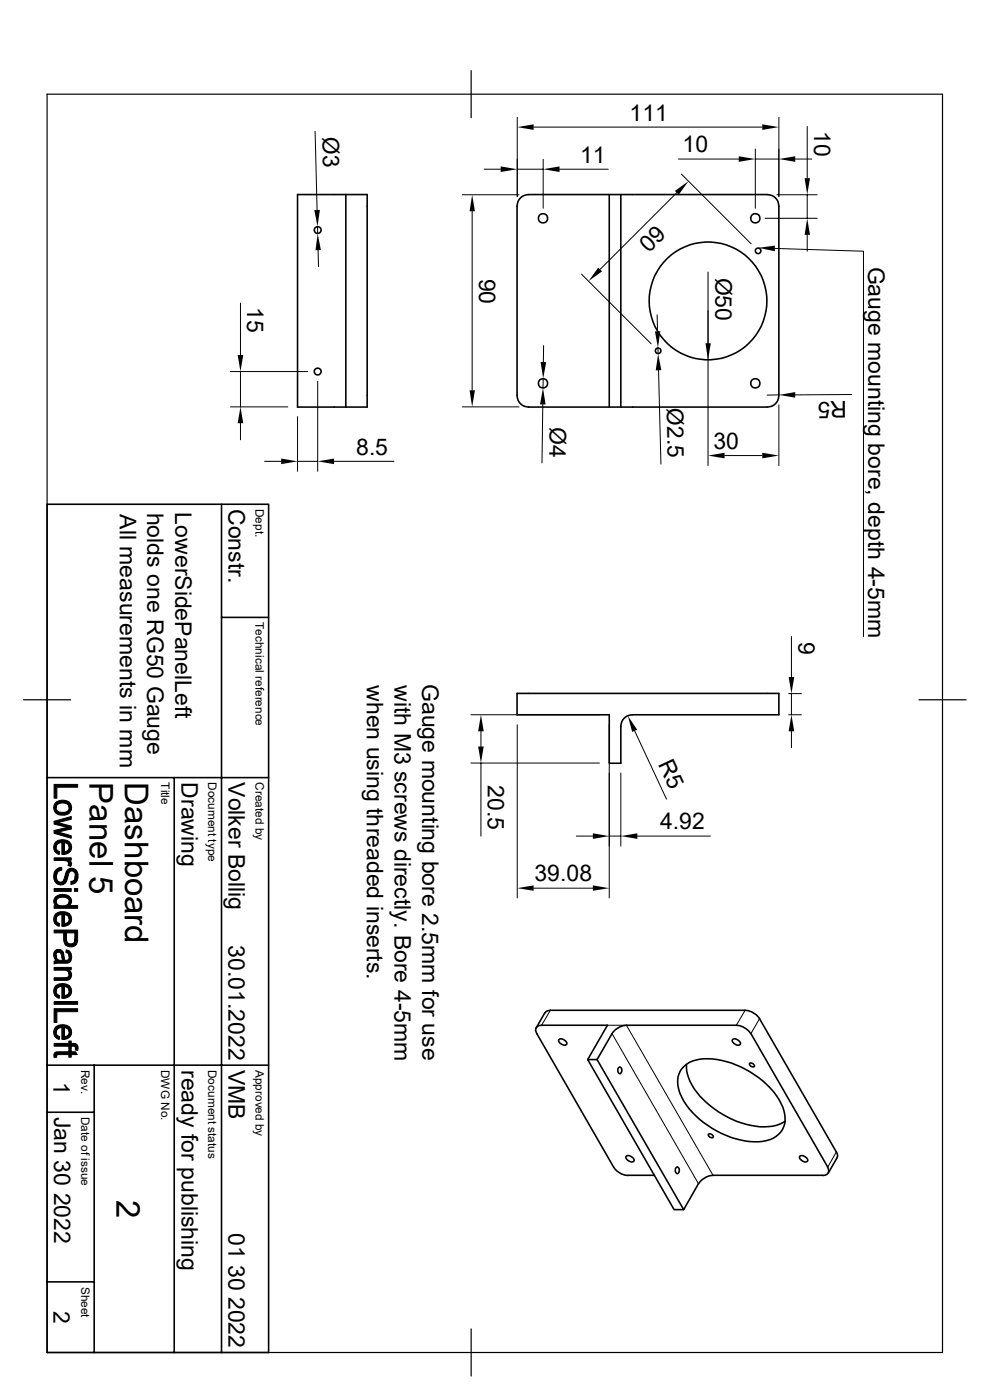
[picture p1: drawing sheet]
<svg xmlns="http://www.w3.org/2000/svg" width="210mm" height="297mm" viewBox="0 0 210 297" stroke-linecap="round" stroke-linejoin="round" font-family="sans-serif">
<g fill="none" stroke="#000" stroke-width=".34">
<path d="M73.4 41.3v45.1M73.4 41.3h-10.3v45.1h10.3M73.4 41.3h4.5v45.1h-4.5M129.2 41.3h2.5v45.1h-2.5zM129.2 41.3h-17a2.46 2.46 0 0 0-2.5 2.5v40.1a2.46 2.46 0 0 0 2.5 2.5h17M131.7 41.3h31a2.46 2.46 0 0 1 2.5 2.5v40.1a2.46 2.46 0 0 1-2.5 2.5h-31M10 107h47v179.9h-47zM47 107v179.9M47 131h10M109.7 147.1h55.5v4.5h-31a2.46 2.46 0 0 0-2.5 2.5v7.8h-2.5v-10.3h-19.5zM10 165h47M37 165v121.9"/>
<path d="M115.6 214.9l-1.9 3.2M115.6 214.9l.4-.4 .8-.2h41.3a4.1 4.1 0 0 1 3 1.8l16.4 28.5 .2 .5-.2 .5M159.3 219.3a4.1 4.1 0 0 0-3.1-1.8h-23.3a4.1 4.1 0 0 0-3.1 1.8l-3.1 5.5M159.3 219.3l16.3 28.3M10 236h10M10 226h47M20 226v60.9M118.7 220.5a1.23 1.23 0 0 1 1.5 1 1.15 1.15 0 0 1-1.7-.9zM124.7 224.8h2l18.3 31.8h-2zM124.7 224.8l4.2-7.3h-14a1.09 1.09 0 0 0-1.1 .5 1.09 1.09 0 0 0 .1 1.3l16.3 28.3a4.1 4.1 0 0 0 3 1.8l5.6-.1M131.2 226.5l.2-.1a.69 .69 0 0 1 .5 .7 .69 .69 0 0 1-.5 .7l-.3-.6zM144.7 226.7a6.6 6.6 0 0 1 5.6-2.1 19.2 19.2 0 0 1 15.4 9.4 5.3 5.3 0 0 1-.6 6.7 8.1 8.1 0 0 1-7 1.4 19.9 19.9 0 0 1-13-8.5 6 6 0 0 1-.4-6.9z"/>
<path d="M145.6 225.8a10 10 0 0 0 3.6 7.5 19.5 19.5 0 0 0 12.9 5.8 7.5 7.5 0 0 0 4.5-1.2M155.5 220.5a1.23 1.23 0 0 1 1.6 1 1.15 1.15 0 0 1-1.7-.9zM159.1 225.6a.62 .62 0 0 1 .7 .1 .62 .62 0 0 1 .1 .6 .62 .62 0 0 1-.6-.1 .62 .62 0 0 1-.2-.6zM132.9 245.2a1.23 1.23 0 0 1 1.6 1.1 1.15 1.15 0 0 1-1.7-.9zM143.4 247.7l.2-.1a.69 .69 0 0 1 .5 .7 .69 .69 0 0 1-.5 .7l-.3-.6zM148.2 251.1l-3.2 5.5M150.4 240.6a.62 .62 0 0 1 .6 .1 .62 .62 0 0 1 .2 .6 .62 .62 0 0 1-.7-.1 .62 .62 0 0 1-.1-.6zM169.8 245.2a1.23 1.23 0 0 1 1.5 1.1 1.15 1.15 0 0 1-1.7-.9zM175.6 247.6a1.06 1.06 0 0 1 .1 1.2 1.06 1.06 0 0 1-1.2 .5h-23.2a4.1 4.1 0 0 0-3.1 1.8M177.5 245.7l-1.8 3.1M10 271.9h10"/>
<circle cx="67.4" cy="48.8" r=".72"/>
<circle cx="115.2" cy="46.3" r=".98"/>
<circle cx="160.2" cy="46.3" r=".98"/>
<circle cx="160.8" cy="53.2" r=".59"/>
<circle cx="67.4" cy="78.8" r=".72"/>
<circle cx="139.6" cy="74.4" r=".59"/>
<circle cx="150.2" cy="63.8" r="12.5"/>
<circle cx="115.2" cy="81.3" r=".98"/>
<circle cx="160.2" cy="81.3" r=".98"/>
</g>
<g fill="none" stroke="#000" stroke-width=".21">
<path d="M66.8 27.9l.5 16.7M102.7 35.9h3.5M109.7 24.9v16.8M109.7 35.9h5.5M113.2 27h48.5M115.2 33.8v10.4M118.7 35.9h10.3M143.9 33.7h12.8M144.6 37l14.7 14.7M160.2 31.6v12.6M160.2 33.7h5M165.2 24.9v16.8"/>
<path d="M168.7 33.7h3.5M171.2 26.8v11M67.4 48v1.6M67.5 53l.1 3.6M98.1 41.3h12M100.2 44.8v38M123.4 58.2l14.7 14.7M143.6 40.9l-16.3 16.2M150.2 57.7v41.1M162.3 46.3h11.1M164.4 52.7l18.8 .6v81.7M164.8 41.3h8.6"/>
<path d="M171.2 41.3v5M171.2 49.8v3.5M48.9 78.8h16.4M51 64.3v11M51 78.8v7.5M115.3 73.3v3.5M139.4 66.8l.1 3.5M139.6 73.8v1.3M139.7 78.5l.5 20M48.9 86.3h12.1M51 89.8v3.5M56.1 97.9h3.5"/>
<path d="M63.1 88.4v11.6M63.1 97.9h4.3M67.4 80.9v19.1M70.9 97.9h12.7M98.1 86.3h12M115.1 85.8l-.1 12.4M115.2 80.3v2M153.7 96.6h8M165.2 85.9v12.9M165.2 83.8h-2.5M180.7 83.7l-12 .1M167.9 135v8.6"/>
<path d="M99.9 151.6h27.3M102 155.2v3.2M109.7 153.8v36.7M129.2 153.8v36.7M134.6 155l6.8 14.5M167.3 151.6h2.7M167.3 147.2h2.7M167.9 147.2v4.4M167.9 155.2v3.4M99.9 161.9h27.3M102 161.9v15.5M122.3 177.4h3.5"/>
<path d="M129.2 177.4h2.5M131.7 164v15.5M135.2 177.4h15.5M113.2 188.4h12.6M116.8 214.3l-1.9 3.2M128.9 217.5h4l18.4 31.8M129.8 219.3l18.4 31.8M158.1 214.3l-1.9 3.2M161.1 216.1l-1.8 3.2M177.4 244.4l-1.8 3.2"/>
</g>
<path d="M10 20h189.9v266.9h-189.9zM99.9 15v10M5 148.5h10M194.9 148.5h10M99.9 281.9v10" fill="none" stroke="#000" stroke-width=".25"/>
<g fill="#000" stroke="#000" stroke-width=".21">
<path d="M11.9 170.2a2.41 2.41 0 0 1 2.8 0v1.2a1.55 1.55 0 0 0-2.5-.8l-.3 .8z" fill-rule="evenodd"/>
<path d="M11.9 178.6a2.33 2.33 0 0 1 2.8 0v1.1a1.01 1.01 0 0 0-1.1-.9v2.5h-.5v-2.6l-.9 .3-.3 .7z" fill-rule="evenodd"/>
<path d="M11.5 174.2l3.6-1v.6l-2.9 .7z" fill-rule="evenodd"/>
<path d="M11.5 176.2l2.8-.7 .8 .4-2.8 .6z" fill-rule="evenodd"/>
<path d="M11.5 176.2l3.6 1.1v.5l-3.6-1z" fill-rule="evenodd"/>
<path d="M11.5 174.2l3.6 1.1v.6l-3.6-1.1z" fill-rule="evenodd"/>
<path d="M11.8 170.3l.1-.1v1.2a1.3 1.3 0 0 0 1.9 .9l.3-.1 .5-.4 .1-1.6a1.67 1.67 0 0 1 .2 2 1.67 1.67 0 0 1-1.9 .7 1.58 1.58 0 0 1-1.5-.9 1.58 1.58 0 0 1 .3-1.7z" fill-rule="evenodd"/>
<path d="M13.6 178.8v1.9l.2-.1a.87 .87 0 0 0 .9-.9v-1.1a1.53 1.53 0 0 1 .4 1.7 1.53 1.53 0 0 1-1.5 1z" fill-rule="evenodd"/>
<path d="M11.5 166.4h5v.6h-4.4v2.3h-.6z" fill-rule="evenodd"/>
<path d="M11.7 190.4l.2-.2v2a1.11 1.11 0 0 1-.2-1.8z" fill-rule="evenodd"/>
<path d="M11.9 178.6v1.3l.1 .4 .7 .4-.1 .6a1.58 1.58 0 0 1-.7-2.7z" fill-rule="evenodd"/>
<path d="M11.9 193.8v1.4l.2 .4 .6 .3-.1 .6a1.54 1.54 0 0 1-1.2-1.1 1.54 1.54 0 0 1 .5-1.6z" fill-rule="evenodd"/>
<path d="M12 184.4l.4-.2 .7-.2v.6a1.17 1.17 0 0 0-1.1 1.4z" fill-rule="evenodd"/>
<path d="M11.9 193.8a2.51 2.51 0 0 1 2.8 0v1.2l-.1-.1a.95 .95 0 0 0-1-.8v2.4l-.3 .1-.2-.1v-2.5l-.5 .1-.5 .3-.2 .6z" fill-rule="evenodd"/>
<path d="M11.5 188.5h3.6v.6h-3.6z" fill-rule="evenodd"/>
<path d="M11.5 182h3.6v.5h-.5v.7a.98 .98 0 0 0-1.2-.7h-1.9z" fill-rule="evenodd"/>
<path d="M14.6 182.5l.1 .1a.76 .76 0 0 1 .3 1.2l-.6-.2 .2-.3z" fill-rule="evenodd"/>
<path d="M11.9 190.2a2.16 2.16 0 0 1 3.3 .7v.6l-.5 .6v-.8a1.52 1.52 0 0 0-2.3-.8l-.4 .4-.1 .4z" fill-rule="evenodd"/>
<path d="M13.6 194.1v1.8h.2l.7-.4 .2-.4v-1.3a1.53 1.53 0 0 1 .4 1.7 1.53 1.53 0 0 1-1.5 1z" fill-rule="evenodd"/>
<path d="M16 185.9v1.4l-.9 .3-.1-.6 .7-.3z" fill-rule="evenodd"/>
<path d="M11.9 191.5a1.69 1.69 0 0 0 2.7 0l.1-.2v.8h1.8v.6h-5v-.5h.4z" fill-rule="evenodd"/>
<path d="M11.5 197.3h5v2.3l-.3 .8-.3 .2v-2.7h-1.8l-.1 2.7-.5-.9v-1.8h-2z" fill-rule="evenodd"/>
<path d="M15.8 188.5h.7v.6h-.7z" fill-rule="evenodd"/>
<path d="M12 184.4v1.6a.85 .85 0 0 0 .5 1 .85 .85 0 0 0 1-.4l.1-.2a2.69 2.69 0 0 1 1.2-2.2 1.68 1.68 0 0 1 1.7 .9 1.68 1.68 0 0 1-.2 1.9l-.3 .3v-1.4a.74 .74 0 0 0-.4-1 .74 .74 0 0 0-1 .3l-.1 .6a1.87 1.87 0 0 1-1.8 1.9 1.98 1.98 0 0 1-.7-3.3z" fill-rule="evenodd"/>
<path d="M11.5 212.5h5v.6h-5z" fill-rule="evenodd"/>
<path d="M11.9 202.7v1.1l-.1-.1z" fill-rule="evenodd"/>
<path d="M11.9 209.1v1.3l.1 .4 .7 .4-.1 .6a1.58 1.58 0 0 1-.7-2.7z" fill-rule="evenodd"/>
<path d="M11.9 217.8v1.4l.1 .3 .7 .4-.1 .6a1.58 1.58 0 0 1-.7-2.7z" fill-rule="evenodd"/>
<path d="M11.8 201.6l.3-.2h.6l.6 .4v2l-.2-.9a.63 .63 0 0 0-.3-.8 .63 .63 0 0 0-.9 .3l-.1 1.3a1.54 1.54 0 0 1 0-2.1z" fill-rule="evenodd"/>
<path d="M14.1 201.5l.6 .3v1.1l-.1-.1a.7 .7 0 0 0-.6-.7z" fill-rule="evenodd"/>
<path d="M11.9 209.1a2.33 2.33 0 0 1 2.8 0v1.2a1.01 1.01 0 0 0-1.1-1v2.5h-.5v-2.5l-.9 .3-.3 .7z" fill-rule="evenodd"/>
<path d="M11.9 217.8a2.33 2.33 0 0 1 2.8 0v1.2l-.4-.8-.7-.2v2.5h-.5v-2.5l-.9 .3-.3 .7z" fill-rule="evenodd"/>
<path d="M14.6 205.7v1z" fill-rule="evenodd"/>
<path d="M11.5 205.2h3.6v.5h-.5v.6l-.3-.3-.4-.2h-2.4z" fill-rule="evenodd"/>
<path d="M11.9 203.1l.5 .6 .9 .1v-1.9l.3 1.2a.53 .53 0 0 0 .4 .7 .53 .53 0 0 0 .6-.5l.1-1.5a1.57 1.57 0 0 1-.3 2.5h-2.3l-.6 .2v-.6l.4-.1z" fill-rule="evenodd"/>
<path d="M11.5 207.4h2.3a.63 .63 0 0 0 .8-.7l.1-.9a1.21 1.21 0 0 1 .4 1.5 1.21 1.21 0 0 1-1.4 .7h-2.2z" fill-rule="evenodd"/>
<path d="M13.6 209.3v1.9h.2a.87 .87 0 0 0 .9-.9v-1.2a1.53 1.53 0 0 1 .4 1.7 1.53 1.53 0 0 1-1.5 1z" fill-rule="evenodd"/>
<path d="M13.6 218v1.9h.2a.87 .87 0 0 0 .9-.9v-1.2a1.53 1.53 0 0 1 .4 1.8 1.53 1.53 0 0 1-1.5 .9z" fill-rule="evenodd"/>
<path d="M14.1 197.9v1.2a.91 .91 0 0 0 .9 1.1 .91 .91 0 0 0 .9-1.1v1.5l-.6 .3h-.6l-.7-.3z" fill-rule="evenodd"/>
<path d="M11.5 214h5v.6h-4.4v2.3h-.6z" fill-rule="evenodd"/>
<path d="M11.6 223.4l.4-.2v1.1l-.5 .1-.1-.6z" fill-rule="evenodd"/>
<path d="M11.5 221.4h3.1v-.5h.5v.5h.9v1v-.3l-.3-.1h-.6v.6h-.5v-.6h-3.1z" fill-rule="evenodd"/>
<path d="M12 223.2l2.6-.1v-.4h.5v.4h.9l.4 .6h-1.3v.6h-.5v-.6h-2.5l-.1 .3z" fill-rule="evenodd"/>
<path d="M16 221.4l.4 .3 .2 .3-.1 .8h-.5z" fill-rule="evenodd"/>
</g>
<g fill="#000">
<path d="M106.2 35.3l3.5 .6-3.5 .6zM109.7 27l3.5-.6v1.2zM115.2 35.9l3.5-.6v1.2zM156.7 33.1l3.5 .6-3.5 .6zM161.7 26.4l3.5 .6-3.5 .6zM165.2 33.7l3.5-.6v1.2zM170.7 37.8h1.1l-.6 3.5zM66.7 44.6l1.2-.1-.5 3.5zM67.4 49.6l.7 3.4-1.2 .1zM100.2 41.3l.6 3.5h-1.2zM126.9 56.8l.8 .8-2.9 2zM143.2 40.5l2.8-2.1-2 2.9z"/>
<path d="M160.9 52.6l3.5-.5v1.2zM171.2 46.3l.6 3.5h-1.1zM50.4 75.3h1.2l-.6 3.5zM114.7 76.8h1.2l-.7 3.5zM138.9 70.3h1.2l-.5 3.5zM139.6 75.1l.7 3.4-1.2 .1zM149.6 72.8h1.2l-.6 3.5zM51 86.3l.6 3.5h-1.2zM59.6 97.3l3.5 .6-3.5 .6zM67.4 97.9l3.5-.6v1.2zM99.6 82.8h1.2l-.6 3.5zM115.2 82.3l.5 3.5h-1.1z"/>
<path d="M150.2 96.6l3.5-.5v1.1zM161.7 96.1l3.5 .5-3.5 .6zM165.2 83.8l3.5-.6v1.2zM102 151.6l.6 3.6h-1.2zM101.4 158.4h1.2l-.6 3.5zM133.2 151.8l2 3-1.1 .5zM167.9 151.6l.6 3.6h-1.2zM167.3 143.6h1.2l-.6 3.6zM125.8 176.8l3.4 .6-3.4 .6zM131.7 177.4l3.5-.6v1.2zM109.7 188.4l3.5-.6v1.2zM125.8 187.8l3.4 .6-3.4 .6z"/>
</g>
<g font-size="7">
<text x="19" y="165.9" transform="rotate(90 19 165.9)">Panel 5</text>
<text x="26.5" y="165.9" transform="rotate(90 26.5 165.9)">Dashboard</text>
<text x="24.7" y="254.5" transform="rotate(90 24.7 254.5)">2</text>
</g>
<g font-size="4.9">
<text x="68.4" y="29" transform="rotate(89 68.4 29)">Ø3</text>
<text x="133.6" y="25.6">111</text>
<text x="172.7" y="27.7" transform="rotate(90 172.7 27.7)">10</text>
<text x="123.1" y="34.5">11</text>
<text x="144.8" y="32.3">10</text>
<text x="139.1" y="47.5" transform="rotate(135 139.1 47.5)">60</text>
<text x="101.6" y="59.1" transform="rotate(90 101.6 59.1)">90</text>
<text x="151.8" y="58.9" transform="rotate(90 151.8 58.9)">Ø50</text>
<text x="184.2" y="56.6" transform="rotate(90 184.2 56.6)">Gauge mounting bore, depth 4-5mm</text>
<text x="52.5" y="65.2" transform="rotate(90 52.5 65.2)">15</text>
<text x="141.4" y="86.6" transform="rotate(89 141.4 86.6)">Ø2.5</text>
<text x="179.7" y="85.2" transform="rotate(180 179.7 85.2)">R5</text>
<text x="116.6" y="90.6" transform="rotate(91 116.6 90.6)">Ø4</text>
<text x="151.3" y="95.2">30</text>
<text x="75.6" y="96.4">8.5</text>
<text x="48.5" y="107.9" transform="rotate(90 48.5 107.9)">Constr.</text>
<text x="25.4" y="109.1" transform="rotate(90 25.4 109.1)">All measurements in mm</text>
<text x="31.2" y="108.8" transform="rotate(90 31.2 108.8)">holds one RG50 Gauge</text>
<text x="37.1" y="108.7" transform="rotate(90 37.1 108.7)">LowerSidePanelLeft</text>
<text x="169.4" y="136.2" transform="rotate(90 169.4 136.2)">9</text>
<text x="77.9" y="145.3" transform="rotate(90 77.9 145.3)">when using threaded inserts.</text>
<text x="83.7" y="145.3" transform="rotate(90 83.7 145.3)">with M3 screws directly. Bore 4-5mm</text>
<text x="89.5" y="145.1" transform="rotate(90 89.5 145.1)">Gauge mounting bore 2.5mm for use</text>
<text x="38.5" y="165.9" transform="rotate(90 38.5 165.9)">Drawing</text>
<text x="48.5" y="165.9" transform="rotate(90 48.5 165.9)">Volker Bollig</text>
<text x="103.5" y="166.6" transform="rotate(90 103.5 166.6)">20.5</text>
<text x="139.6" y="162.1" transform="rotate(65 139.6 162.1)">R5</text>
<text x="140" y="175.9">4.92</text>
<text x="113.4" y="186.9">39.08</text>
<text x="48.5" y="200.5" transform="rotate(90 48.5 200.5)">30.01.2022</text>
<text x="38.5" y="226.9" transform="rotate(90 38.5 226.9)">ready for publishing</text>
<text x="48.5" y="226.9" transform="rotate(90 48.5 226.9)">VMB</text>
<text x="11.3" y="229.6" transform="rotate(90 11.3 229.6)">1</text>
<text x="11.5" y="236.9" transform="rotate(90 11.5 236.9)">Jan 30 2022</text>
<text x="48.5" y="261.5" transform="rotate(90 48.5 261.5)">01 30 2022</text>
<text x="11.3" y="278.1" transform="rotate(90 11.3 278.1)">2</text>
</g>
<g font-size="2.5">
<text x="54.2" y="108" transform="rotate(90 54.2 108)">Dept.</text>
<text x="54.2" y="132" transform="rotate(90 54.2 132)">Technical reference</text>
<text x="34.2" y="165.9" transform="rotate(90 34.2 165.9)">Title</text>
<text x="44.2" y="165.9" transform="rotate(90 44.2 165.9)">Document type</text>
<text x="54.2" y="165.9" transform="rotate(90 54.2 165.9)">Created by</text>
<text x="17.2" y="227" transform="rotate(90 17.2 227)">Rev.</text>
<text x="34.2" y="226.9" transform="rotate(90 34.2 226.9)">DWG No.</text>
<text x="44.2" y="226.9" transform="rotate(90 44.2 226.9)">Document status</text>
<text x="54.2" y="226.9" transform="rotate(90 54.2 226.9)">Approved by</text>
<text x="17.2" y="236.9" transform="rotate(90 17.2 236.9)">Date of issue</text>
<text x="17.2" y="273" transform="rotate(90 17.2 273)">Sheet</text>
</g>
</svg>
